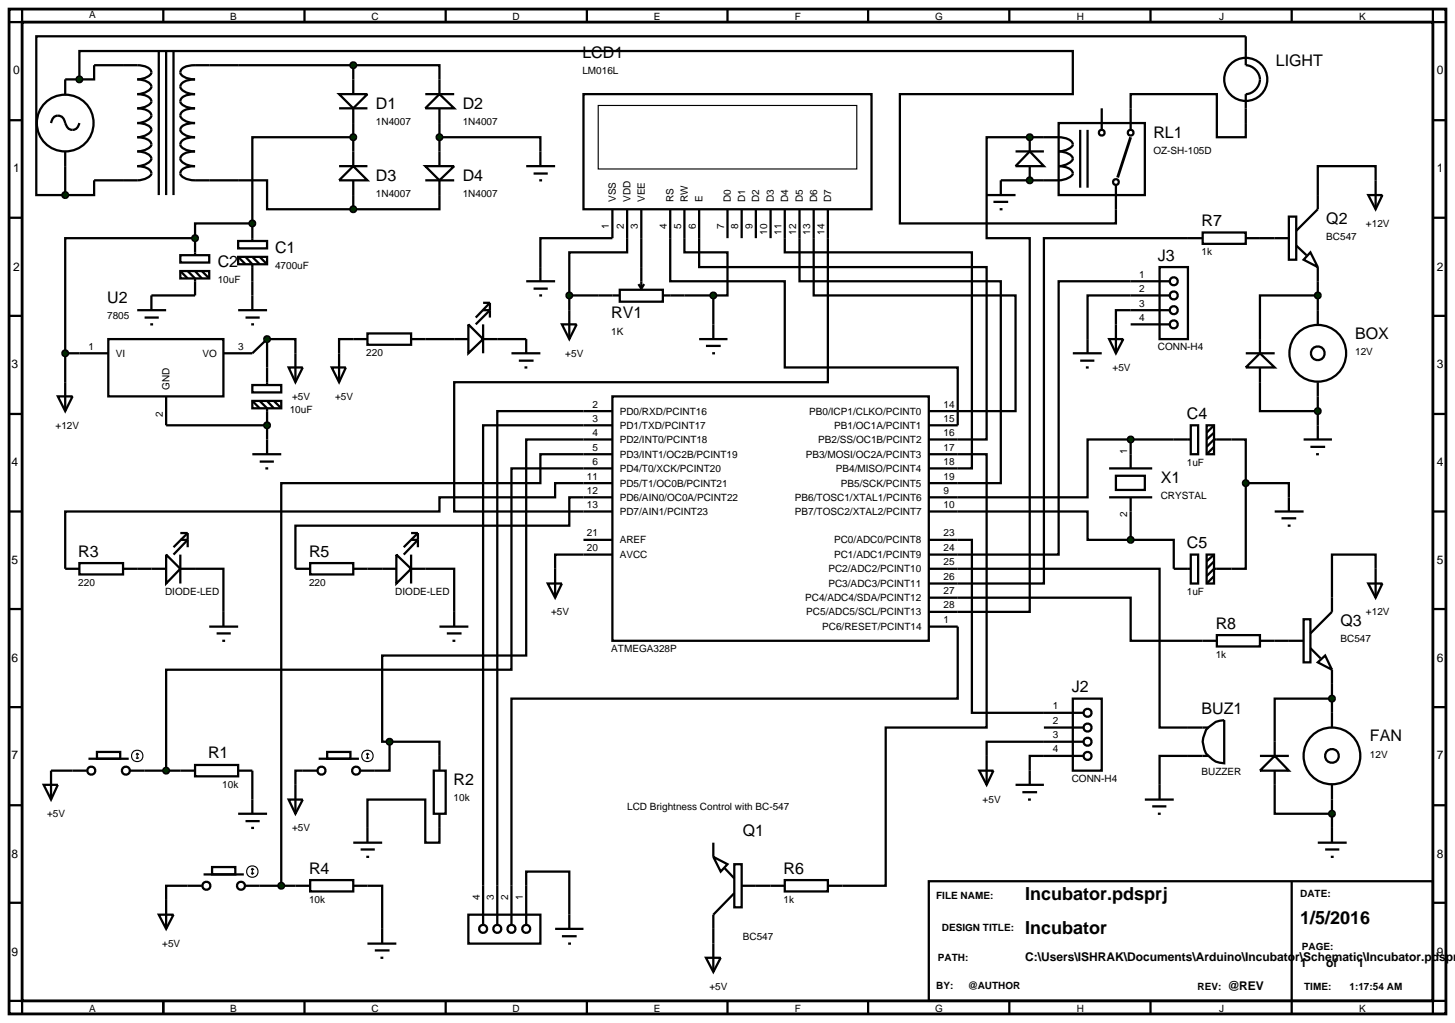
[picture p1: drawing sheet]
<svg xmlns="http://www.w3.org/2000/svg" width="257mm" height="180mm" viewBox="0 0 257 180" stroke-linecap="round" stroke-linejoin="round" font-family="sans-serif">
<path d="M1.6 1.6h253.4v177.2h-253.4zM3.9 3.9h248.8v172.6h-248.8z" fill="none" stroke="#000" stroke-width=".5"/>
<g fill="none" stroke="#000" stroke-width=".4">
<path d="M3.9 1.6v2.3h-2.3M14 14h2.6v-2.5h7.6a2.98 2.98 0 0 1 2.4 .9 .85 .85 0 0 1-.7 1.2l-1.1 .3-.6 .1a2.31 2.31 0 0 1 2.5 1.3 2.6 2.6 0 0 1-2.5 1.3 2.98 2.98 0 0 1 2.4 .9 .85 .85 0 0 1-.7 1.2l-1.1 .3-.6 .1a2.98 2.98 0 0 1 2.4 .9 .91 .91 0 0 1-.7 1.2l-1.1 .4-.6 .1a3.2 3.2 0 0 1 2.4 .9 .88 .88 0 0 1-.7 1.1l-1.1 .4-.6 .1a2.98 2.98 0 0 1 2.4 .9 .85 .85 0 0 1-.7 1.2l-1.1 .3-.6 .1a2.31 2.31 0 0 1 2.5 1.3 2.6 2.6 0 0 1-2.5 1.3 2.98 2.98 0 0 1 2.4 .9 .85 .85 0 0 1-.7 1.2l-1.1 .3-.6 .1h-7.6v2.6h-5.1M14 14v-5h175.2v7.6h-30.5v22.8h38.1v-2.5M14 14h-2.5v2.6M28 9v25.4M28.8 1.6v2.3M29.3 9v25.4M30.6 9v25.4M53.7 1.6v2.3M59.8 16.6h5l-2.5 2.5zM59.8 19.1h5M62.3 11.5h15.2v5.1"/>
<path d="M62.3 11.5h-27.9a2.9 2.9 0 0 0-2.5 .9 .86 .86 0 0 0 .6 1.2l1.2 .3 .7 .1a2.96 2.96 0 0 0-2.5 1 .9 .9 0 0 0 .6 1.1l1.2 .4 .7 .1a2.9 2.9 0 0 0-2.5 .9 .86 .86 0 0 0 .6 1.2l1.2 .3 .7 .1a2.9 2.9 0 0 0-2.5 .9 .92 .92 0 0 0 .6 1.2l1.2 .4 .7 .1a3.1 3.1 0 0 0-2.5 .9 .9 .9 0 0 0 .6 1.1l1.2 .4 .7 .1a2.9 2.9 0 0 0-2.5 .9 .86 .86 0 0 0 .6 1.2l1.2 .3 .7 .1a2.96 2.96 0 0 0-2.5 1 .9 .9 0 0 0 .6 1.1l1.2 .4 .7 .1a2.9 2.9 0 0 0-2.5 .9 .86 .86 0 0 0 .6 1.2l1.2 .3 .7 .1h12.7v5.1h15.2M62.3 11.5v5.1M62.3 19.1v10.2M75 16.6h5.1M77.5 16.6l2.6 2.5h-5.1zM77.5 19.1v10.2M78.6 1.6v2.3M103.5 1.6v2.3M128.3 1.6v2.3M153.1 1.6v2.3M178 1.6v2.3M199.4 19.1v-2.5h15.2v7.6h5.1v-2.5"/>
<path d="M202.9 1.6v2.3M219.7 6.4h-213.3v28h5.1M227.8 1.6v2.3M252.7 1.6v2.3h2.3M1.6 21.2h2.3M1.6 38.4h2.3M9 21.7a1.25 1.25 0 0 1 1.2-1.3 1.25 1.25 0 0 1 1.3 1.3 1.28 1.28 0 0 0 2 1l.5-1M11.5 26.7v7.7M59.8 29.3h5M62.3 24.2h-17.8v15.2h-10.1v2.6h-22.9v20.3M62.3 29.3l2.5 2.5h-5zM62.3 31.8v5.1"/>
<path d="M75 29.3h5.1l-2.6 2.5zM75 31.8h5.1M77.5 31.8v5.1h-15.2M77.5 24.2h17.8v2.5M176.5 31.8h7.6M184.1 24.2h-10.1v17.8h7.6v65.9h-17.8M242.6 31.8v-2.5h-10.2v5.1M252.7 21.2h2.3M252.7 38.4h2.3M1.6 55.7h2.3M26.7 52.1h7.7M44.5 49.6v2.5"/>
<path d="M47.1 59.8h5v2.5M47.1 59.8l-2.6 2.5M47.1 59.8v5M62.3 59.8h-2.5v2.5M75 59.8h5.1M87.7 59.8h5.1M100.4 52.1h5.1M100.4 52.1v2.6M108 42h-12.7v5.1M110.6 42v2.5h-10.2v7.6M113.1 42v5.1M118.2 42v7.6h20.2v15.2h30.5v10.2h-5.1"/>
<path d="M120.7 42v2.5h7.6v7.6h-2.5M120.7 52.1h5.1M123.3 42v5.1h50.7v30.4h-10.2M125.8 52.1v5.1M138.4 42v2.5h33v38.1h-7.6M141 42v7.6h35.5v35.6h-12.7M143.5 42v10.1h35.6v20.4h-15.3M146 42v25.4h-65.9v22.8h27.9M199.4 49.6h-12.7v48.2h-22.9M199.4 52.1h-7.6v7.7M199.4 54.7h-2.6v2.5M209.5 42h-25.4v60.9h-20.3"/>
<path d="M222.2 42h2.6M232.4 52.1h-10.2v7.7M232.4 49.6v5.1M252.7 55.7h2.3M1.6 73h2.3M11.5 62.3v5.1M11.5 62.3h2.5M29.3 75h17.8v2.5M108 69.9h55.8v43.1h-55.8zM108 72.5h-20.3v83.7M108 75h-22.8v81.2M108 77.5h-15.2v38.1h-25.4v15.2h1.3"/>
<path d="M199.4 77.5h-7.6v10.2h-28M199.4 77.5v2.6M199.4 77.5h7.6M217.2 77.5h2.5v7.7M222.2 67.4v5.1h10.2M232.4 69.9v5.1M252.7 73h2.3M1.6 90.2h2.3M102.9 95.2h5.1M108 82.6h-17.8v35.5h-60.9v17.8M108 80.1h-12.7v5.1h-45.7v71M108 85.2h-10.1v2.5h-20.4v2.5h-66v10.1"/>
<path d="M108 87.7h-7.6v5h-48.3v7.6M108 97.8h-10.1v2.5M163.8 90.2h28v5h7.6M163.8 95.2h7.6v30.5h12.7M163.8 80.1h10.2v48.2h-17.8v27.9h-7.6M199.4 95.2h7.6v5.1M199.4 90.2v5M219.7 85.2v15.1h-2.5M219.7 85.2h7.6v2.5M252.7 90.2h2.3M1.6 107.4h2.3M24.2 100.3h2.5"/>
<path d="M34.4 100.3h5v7.6M64.8 100.3h2.6M75 100.3h5.1v7.6M163.8 110.5h5.1v12.7h-78.7v33M163.8 100.3h40.7v28h5M163.8 105.4h35.6v7.6h12.7M224.8 113h2.5M242.6 100.3v-2.5h-7.7v7.6M252.7 107.4h2.3M1.6 124.7h2.3M9 135.9h3.8M25.5 135.9h6.3"/>
<path d="M44.5 135.9v5.1M53.4 135.9h-1.3v2.5M68.7 130.8h8.8v2.5M68.7 130.8v5.1h-2.6M184.1 133.3h-2.5v2.6M184.1 130.8h-10.1v2.5M209.5 133.3h-5v5.1M224.8 138.4v5.1h10.1M234.9 123.2h-10.1v7.6M234.9 120.6v5.1M252.7 124.7h2.3M1.6 142h2.3"/>
<path d="M1.6 159.2h2.3M33.1 156.2h-3.8v2.5M45.8 156.2h6.3M64.8 146v-5h10.2v7.6h2.5v-2.6M64.8 156.2h2.6v7.6M92.8 156.2v-2.5h7.6v7.6M133.3 156.2h2.6M163.8 155.4h88.9v21.1h-88.9zM227.8 155.4v23.4M234.9 141v5M252.7 142h2.3M252.7 159.2h2.3"/>
<path d="M1.6 176.5h2.3v2.3M28.8 176.5v2.3M53.7 176.5v2.3M78.6 176.5v2.3M103.5 176.5v2.3M125.8 163.8v2.6M128.3 176.5v2.3M153.1 176.5v2.3M178 176.5v2.3M202.9 176.5v2.3M255 176.5h-2.3v2.3"/>
<circle cx="11.5" cy="21.7" r="5"/>
</g>
<g fill="#004000" stroke="#000" stroke-width=".4">
<path d="M61.9 11.2l.4-.2-.5 .5zM62.3 11l.3 .1 .2 .4zM62.8 11.5l-.1 .3-.4 .2zM61.8 11.5l.5 .5-.4-.2z"/>
<path d="M61.9 36.6l.4-.2-.5 .5zM62.3 36.4l.3 .1 .2 .4zM62.3 37.4l.5-.5-.1 .3zM61.8 36.9l.5 .5-.4-.2z"/>
<path d="M61.9 23.9l.4-.2-.5 .5zM62.3 23.7l.3 .1 .2 .4zM62.8 24.2l-.1 .3-.4 .2zM61.8 24.2l.5 .5-.4-.2z"/>
</g>
<g fill="#004000">
<path d="M61.8 11.5l.5-.5 .5 .5-.5 .5z"/>
<path d="M61.8 36.9l.5-.5 .5 .5-.5 .5z"/>
<path d="M61.8 24.2l.5-.5 .5 .5-.5 .5z"/>
</g>
<path d="M44.5 39.4v3.1M19.1 59.8h20.3v10.1h-20.3zM42 42.5h5.1v1.3h-5.1zM42 45.3h5.1v1.3h-5.1zM42 45.3l1.3 1.3M43.3 45.3l1.2 1.3v3M44.5 45.3l1.3 1.3M45.8 45.3l1.3 1.3M14 62.3h5.1M29.3 69.9v5.1M39.4 62.3h5.1" fill="none" stroke="#000" stroke-width=".4"/>
<path d="M44.1 39.1l.4-.2-.5 .5zM44.5 38.9l.4 .2 .1 .3zM44.5 39.9l.5-.5-.1 .3zM44 39.4l.5 .5-.3-.1z" fill="#004000" stroke="#000" stroke-width=".4"/>
<path d="M44 39.4l.5-.5 .5 .5-.5 .5z" fill="#004000"/>
<g fill="none" stroke="#000" stroke-width=".4">
<path d="M31.8 45h5.1v1.3h-5.1zM31.8 47.8h5.1v1.3h-5.1zM31.8 47.8l1.3 1.3M33.1 47.8l1.3 1.3v3M34.4 42v3M34.4 47.8l1.2 1.3M35.6 47.8l1.3 1.3M44.5 67.9h5.1v1.3h-5.1zM44.5 70.7h5.1v1.3h-5.1zM44.5 70.7l1.3 1.3M45.8 70.7l1.3 1.3v3M47.1 64.8v3.1"/>
<path d="M47.1 70.7l1.2 1.3M48.3 70.7l1.3 1.3"/>
</g>
<path d="M34 41.7l.4-.2-.5 .5zM34.4 41.5l.4 .2 .1 .3zM34.4 42.5l.5-.5-.1 .3zM33.9 42l.5 .5-.3-.1z" fill="#004000" stroke="#000" stroke-width=".4"/>
<path d="M33.9 42l.5-.5 .5 .5-.5 .5z" fill="#004000"/>
<path d="M195.6 82.6h7.6M195.6 87.7h7.6M196.8 83.9h5.1v2.5h-5.1zM199.4 80.1v2.5M199.4 87.7v2.5M224.8 90.2h5.1M226 91.4h2.6M227.1 92.7h.5M227.3 87.7v2.5" fill="none" stroke="#000" stroke-width=".4"/>
<g fill="#004000" stroke="#000" stroke-width=".4">
<path d="M199 77.2l.4-.2-.5 .5zM199.4 77l.3 .1 .2 .4zM199.4 78l.5-.5-.2 .4zM198.9 77.5l.5 .5-.4-.2z"/>
<path d="M199 94.9l.4-.2-.5 .5zM199.4 94.7l.3 .1 .2 .4zM199.9 95.2l-.1 .3-.4 .2zM198.9 95.2l.5 .5-.4-.2z"/>
</g>
<g fill="#004000">
<path d="M198.9 77.5l.5-.5 .5 .5-.5 .5z"/>
<path d="M198.9 95.2l.5-.5 .5 .5-.5 .5z"/>
</g>
<g fill="none" stroke="#000" stroke-width=".4">
<path d="M207 77.5h3M210 75h1.3v5.1h-1.3zM212.8 75h1.3v5.1h-1.3zM214.1 75l-1.3 1.3M214.1 76.3l-1.3 1.2M214.1 78.8l-1.3 1.3M217.2 77.5h-3.1l-1.3 1.3M210 97.8h1.3v5.1h-1.3zM212.8 97.8h1.3v5.1h-1.3zM214.1 97.8l-1.3 1.2M214.1 99l-1.3 1.3M207 100.3h3"/>
<path d="M214.1 101.6l-1.3 1.3M217.2 100.3h-3.1l-1.3 1.3"/>
</g>
<g fill="#004000" stroke="#000" stroke-width=".4">
<path d="M46.7 59.5l.4-.2-.5 .5zM47.1 59.3l.4 .2 .1 .3zM47.1 60.3l.5-.5-.1 .3zM46.6 59.8l.5 .5-.3-.1z"/>
<path d="M46.7 74.7l.4-.2-.5 .5zM47.1 74.5l.4 .2 .1 .3zM47.6 75l-.1 .3-.4 .2zM46.6 75l.5 .5-.4-.2z"/>
</g>
<g fill="#004000">
<path d="M46.6 59.8l.5-.5 .5 .5-.5 .5z"/>
<path d="M46.6 75l.5-.5 .5 .5-.5 .5z"/>
</g>
<g fill="none" stroke="#000" stroke-width=".4">
<path d="M102.9 16.6h50.8v20.3h-50.8zM108 36.9v5.1M110.6 36.9v5.1M113.1 36.9v5.1M118.2 36.9v5.1M120.7 36.9v5.1M123.3 36.9v5.1M128.3 36.9v5.1M130.8 36.9v5.1M133.3 36.9v5.1M135.9 36.9v5.1M138.4 36.9v5.1"/>
<path d="M141 36.9v5.1M143.5 36.9v5.1M146 36.9v5.1M92.8 49.6h5.1M94.1 50.9h2.5M95.1 52.1h.5M95.3 47.1v2.5M105.5 52.1h3.8M109.3 51.1h7.6v2.1h-7.6zM112.6 50.1l.5 .8M113.1 47.1v3.8M113.6 50.1l-.5 .8"/>
<path d="M116.9 52.1h3.8M47.1 77.5v2.6M44.5 80.1h5.1M45.8 81.4h2.5M46.8 82.6h.5M12.8 135.9h2.5M15.6 133.8h7.1M17.1 132.6h4.1v1.2h-4.1zM22.9 135.9h2.6M31.8 135.9h2.6M34.4 134.9h7.6v2h-7.6zM42 135.9h2.5"/>
<path d="M53.4 135.9h2.6M56.2 133.8h7.1M57.7 132.6h4.1v1.2h-4.1zM63.6 135.9h2.5M76.5 135.9h2.1v7.6h-2.1zM77.5 133.3v2.6M179.1 138.4h5M180.3 139.7h2.6M181.6 135.9v2.5M33.1 156.2h2.5M35.9 154.2h7.1M37.4 152.9h4.1v1.3h-4.1z"/>
<path d="M42 143.5h5.1M43.3 156.2h2.5M43.3 144.8h2.5M44.3 146h.5M44.5 141v2.5M62.3 148.6h5.1M63.6 149.8h2.5M64.6 151.1h.5M64.8 146v2.6M77.5 143.5v2.5M85.2 156.2v6.8M87.7 156.2v6.8"/>
<path d="M90.2 156.2v6.8M92.8 156.2v6.8M181.3 141h.5M64.8 166.4h5.1M66.1 167.6h2.6M67.1 168.9h.5M67.4 163.8v2.6M82.6 161.3h12.7v5.1h-12.7zM97.9 163.8h5M99.1 165.1h2.6M100.2 166.4h.5M100.4 161.3v2.5"/>
<circle cx="16.1" cy="135.9" r=".7"/>
<circle cx="22.2" cy="135.9" r=".7"/>
<circle cx="56.7" cy="135.9" r=".7"/>
<circle cx="62.8" cy="135.9" r=".7"/>
<circle cx="36.4" cy="156.2" r=".7"/>
<circle cx="42.5" cy="156.2" r=".7"/>
<circle cx="85.2" cy="163.8" r=".7"/>
<circle cx="87.7" cy="163.8" r=".7"/>
<circle cx="90.2" cy="163.8" r=".7"/>
<circle cx="92.8" cy="163.8" r=".7"/>
</g>
<g fill="none" stroke="#000" stroke-width=".2">
<path d="M105.5 18.6h45.6v11.2h-45.6zM24 133.6l.2 .2M24.2 132.8v1M24.2 132.8l-.2 .3M24.2 132.8l.3 .3M24.5 133.6l-.3 .2M64.6 133.6l.2 .2M64.8 132.8v1M64.8 132.8l-.2 .3M64.8 132.8l.3 .3M65.1 133.6l-.3 .2M44.3 153.9l.2 .3"/>
<path d="M44.5 153.1v1.1M44.5 153.1l-.2 .3M44.5 153.1l.3 .3M44.8 153.9l-.3 .3"/>
<circle cx="24.2" cy="133.3" r="1.01"/>
<circle cx="64.8" cy="133.3" r="1.01"/>
<circle cx="44.5" cy="153.7" r="1.01"/>
</g>
<g fill="#004000" stroke="#000" stroke-width=".4">
<path d="M29 135.5l.3-.1-.5 .5zM29.3 135.4l.3 .1 .2 .4zM29.8 135.9l-.2 .4-.3 .1zM28.8 135.9l.5 .5-.4-.2z"/>
<path d="M68.4 130.4l.3-.1-.5 .5zM68.7 130.3l.3 .1 .2 .4zM69.2 130.8l-.2 .4-.3 .1zM68.2 130.8l.5 .5-.3-.1z"/>
</g>
<g fill="#004000">
<path d="M28.8 135.9l.5-.5 .5 .5-.5 .5z"/>
<path d="M68.7 130.3l.5 .5-.5 .5-.5-.5z"/>
</g>
<path d="M52.1 156.2h2.6M54.7 155.2h7.6v2h-7.6zM62.3 156.2h2.5" fill="none" stroke="#000" stroke-width=".4"/>
<path d="M49.3 155.8l.3-.1-.5 .5zM49.6 155.7l.3 .1 .2 .4zM49.6 156.7l.5-.5-.2 .4zM49.1 156.2l.5 .5-.3-.1z" fill="#004000" stroke="#000" stroke-width=".4"/>
<path d="M49.6 155.7l.5 .5-.5 .5-.5-.5z" fill="#004000"/>
<g fill="none" stroke="#000" stroke-width=".4">
<path d="M123.3 59.8h5M125.8 57.2v2.6M124.5 61h2.6M125.6 62.3h.5M14 99.3h7.7v2h-7.7zM29.3 97.8l2.5 2.5-2.5 2.6zM31.8 97.8v5.1M31.8 95.2h1.3l-2.5 2.6M31.8 94h1.3M33.1 94l-2.5 2.5M33.1 94v2.5M54.7 99.3h7.6v2h-7.6z"/>
<path d="M69.9 97.8l2.6 2.5-2.6 2.6zM72.5 94h1.2M72.5 95.2h1.2l-2.5 2.6M72.5 97.8v5.1M73.7 94l-2.5 2.5M73.7 94v2.5M11.5 100.3h2.5M21.7 100.3h2.5M26.7 100.3h2.6M31.8 100.3h2.6M36.9 110.5h5.1M38.2 111.7h2.5"/>
<path d="M39.2 113h.5M39.4 107.9v2.6M52.1 100.3h2.6M62.3 100.3h2.5M67.4 100.3h2.5M72.5 100.3h2.5M77.5 110.5h5.1M78.8 111.7h2.6M79.8 113h.5M80.1 107.9v2.6M184.1 125.7h6.9M184.1 128.3h6.9"/>
<path d="M184.1 130.8h6.9M184.1 133.3h6.9M189.2 123.2h5.1v12.7h-5.1z"/>
<circle cx="191.8" cy="125.7" r=".7"/>
<circle cx="191.8" cy="133.3" r=".7"/>
<circle cx="191.8" cy="128.3" r=".7"/>
<circle cx="191.8" cy="130.8" r=".7"/>
</g>
<path d="M219.4 84.8l.3-.1-.5 .5zM219.7 84.7l.4 .2 .1 .3zM219.7 85.7l.5-.5-.1 .3zM219.2 85.2l.5 .5-.3-.1z" fill="#004000" stroke="#000" stroke-width=".4"/>
<path d="M219.7 84.7l.5 .5-.5 .5-.5-.5z" fill="#004000"/>
<g fill="none" stroke="#000" stroke-width=".4">
<path d="M194.3 19.1v3.8M199.4 19.1v3.8M184.1 24.2a8.3 8.3 0 0 1 4.3 .3 .91 .91 0 0 1 .7 1.3 3.3 3.3 0 0 1-2.4 .9 2.4 2.4 0 0 1 2.5 1.3 2.73 2.73 0 0 1-2.5 1.3 3.1 3.1 0 0 1 2.4 .9l.1 .4a2.7 2.7 0 0 1-2.5 1.2h-2.6M186.7 21.7h15.2v12.7h-15.2zM190.5 22.9v10.2M191.8 22.9v10.2M196.8 32.6v4.3"/>
<circle cx="194.3" cy="23.4" r=".51"/>
<circle cx="196.8" cy="32.1" r=".51"/>
<circle cx="199.4" cy="23.4" r=".51"/>
</g>
<path d="M199.4 24.2l-2.3 7.1" fill="none" stroke="#000" stroke-width=".5"/>
<path d="M13.6 13.7l.4-.2-.5 .5zM14 13.5l.4 .2 .1 .3zM14 14.5l.5-.5-.1 .3zM13.5 14l.5 .5-.4-.2z" fill="#004000" stroke="#000" stroke-width=".4"/>
<path d="M13.5 14l.5-.5 .5 .5-.5 .5z" fill="#004000"/>
<g fill="none" stroke="#000" stroke-width=".4">
<path d="M219.7 6.4v5.1a2.55 2.55 0 0 1 2.5 2.5 2.55 2.55 0 0 1-2.5 2.6v5.1"/>
<circle cx="219.7" cy="14" r="3.8"/>
</g>
<path d="M11.2 34l.3-.1-.5 .5zM11.5 33.9l.4 .2 .1 .3zM11.5 34.9l.5-.5-.2 .4zM11 34.4l.5 .5-.4-.2z" fill="#004000" stroke="#000" stroke-width=".4"/>
<path d="M11.5 33.9l.5 .5-.5 .5-.5-.5z" fill="#004000"/>
<g fill="none" stroke="#000" stroke-width=".4">
<path d="M174 34.4h5.1M175.2 35.6h2.6M176.3 36.9h.5M176.5 31.8v2.6M227.3 38.2h1.3v7.6h-1.3zM232.4 34.4v2.5l-3.8 3.8M62.3 59.8h2.5M64.8 58.8h7.7v2h-7.7zM72.5 59.8h2.5M80.1 59.8h2.5M82.6 57.2l2.6 2.6-2.6 2.5zM85.2 57.2v5.1"/>
<path d="M85.2 54.7h1.2l-2.5 2.5M85.2 53.4h1.2M85.2 59.8h2.5M86.4 53.4l-2.5 2.6M86.4 53.4v2.6M209.5 42h2.6M212.1 41h7.6v2h-7.6zM219.7 42h2.5M224.8 42h2.5M228.6 43.3l1.8 1.7M231.1 44.5l1.3 2.6-2.5-1.3zM232.4 47.1v2.5"/>
<path d="M232.4 54.7v2.5M229.9 77.5h5M231.1 78.8h2.6M232.4 67.4v2.5M232.4 75v2.5M232.1 80.1h.5M212.1 113h2.5M214.6 112h7.6v2h-7.6zM222.2 113h2.6M227.3 113h2.6M229.9 109.2h1.2v7.6h-1.2zM231.1 114.3l1.8 1.8"/>
<path d="M232.4 116.8l1.3-1.2 1.2 2.5zM234.9 105.4v2.5l-3.8 3.8M234.9 118.1v2.5M204.5 138.4v2.6M209.5 133.3h3.6M209.5 128.3h3.6M213.2 128.2l1.2-.9 1.5-.3v7.6a3.7 3.7 0 0 1-3.5-2.3 3.7 3.7 0 0 1 .8-4.1zM234.9 125.7v2.6M234.9 138.4v2.6M125.8 151.1l2.5 1.3-1.2 1.3zM125.8 148.6v2.5M127.8 153.1l1.7 1.8"/>
<path d="M129.5 152.4h1.3v7.6h-1.3zM129.5 157.5l-3.7 3.8v2.5M130.8 156.2h2.5M135.9 156.2h2.5M138.4 155.2h7.6v2h-7.6zM146 156.2h2.6M201.9 141h5.1M203.2 142.2h2.5M204.2 143.5h.5M232.4 148.6h5.1M233.7 149.8h2.5M234.7 151.1h.5"/>
<path d="M234.9 146v2.6"/>
<circle cx="232.4" cy="62.3" r="1.21"/>
<circle cx="232.4" cy="62.3" r="5"/>
<circle cx="234.9" cy="133.3" r="5"/>
<circle cx="234.9" cy="133.3" r="1.21"/>
</g>
<path d="M125.5 51.7l.3-.1-.5 .5zM125.8 51.6l.3 .1 .2 .4zM125.8 52.6l.5-.5-.2 .4zM125.3 52.1l.5 .5-.4-.2z" fill="#004000" stroke="#000" stroke-width=".4"/>
<path d="M125.8 51.6l.5 .5-.5 .5-.5-.5z" fill="#004000"/>
<g fill="none" stroke="#000" stroke-width=".4">
<path d="M191.8 59.8v2.5M199.4 49.6h6.8M199.4 52.1h6.8M199.4 54.7h6.8M199.4 57.2h6.8M204.5 47.1h5v12.7h-5zM189.2 62.3h5.1M190.5 63.6h2.5M191.5 64.8h.5"/>
<circle cx="207" cy="54.7" r=".7"/>
<circle cx="207" cy="52.1" r=".7"/>
<circle cx="207" cy="49.6" r=".7"/>
<circle cx="207" cy="57.2" r=".7"/>
</g>
<g fill="#004000" stroke="#000" stroke-width=".4">
<path d="M234.6 122.8l.3-.1-.5 .5zM234.9 122.7l.3 .1 .2 .4zM234.9 123.7l.5-.5-.1 .3zM234.4 123.2l.5 .5-.4-.2z"/>
<path d="M232 51.8l.4-.2-.5 .5zM232.4 51.6l.4 .2 .1 .3zM232.4 52.6l.5-.5-.1 .3zM231.9 52.1l.5 .5-.3-.1z"/>
</g>
<g fill="#004000">
<path d="M234.9 122.7l.5 .5-.5 .5-.5-.5z"/>
<path d="M231.9 52.1l.5-.5 .5 .5-.5 .5z"/>
</g>
<path d="M222.2 59.8v2.5M219.7 62.3h5.1M222.2 62.3l2.6 2.5h-5.1zM222.2 64.8v2.6M222.2 135.9l2.6-2.6 2.5 2.6zM222.2 133.3h5.1M224.8 130.8v2.5M224.8 135.9v2.5" fill="none" stroke="#000" stroke-width=".4"/>
<g fill="#004000" stroke="#000" stroke-width=".4">
<path d="M234.6 143.1l.3-.1-.5 .5zM234.9 143l.4 .2 .1 .3zM234.9 144l.5-.5-.2 .4zM234.4 143.5l.5 .5-.4-.2z"/>
<path d="M232.1 72.1l.3-.1-.5 .5zM232.4 72l.4 .2 .1 .3zM232.4 73l.5-.5-.1 .3zM231.9 72.5l.5 .5-.3-.1z"/>
</g>
<g fill="#004000">
<path d="M234.9 143l.5 .5-.5 .5-.5-.5z"/>
<path d="M232.4 72l.5 .5-.5 .5-.5-.5z"/>
</g>
<path d="M179.1 26.7h5M181.6 26.7l2.5 2.6h-5zM181.6 24.2v2.5M181.6 29.3v2.5" fill="none" stroke="#000" stroke-width=".4"/>
<g fill="#004000" stroke="#000" stroke-width=".4">
<path d="M181.2 23.9l.4-.2-.5 .5zM181.6 23.7l.4 .2 .1 .3zM182.1 24.2l-.1 .3-.4 .2zM181.1 24.2l.5 .5-.4-.2z"/>
<path d="M181.3 31.4l.3-.1-.5 .5zM181.6 31.3l.4 .2 .1 .3zM181.6 32.3l.5-.5-.1 .3zM181.1 31.8l.5 .5-.3-.1z"/>
</g>
<g fill="#004000">
<path d="M181.1 24.2l.5-.5 .5 .5-.5 .5z"/>
<path d="M181.6 31.3l.5 .5-.5 .5-.5-.5z"/>
</g>
<path d="M99.1 57.2h2.6l-1.3 2.6zM100.4 54.7v5.1M50.9 64.8h2.5l-1.3 2.6zM52.1 62.3v5.1" fill="none" stroke="#000" stroke-width=".4"/>
<path d="M100.1 51.7l.3-.1-.5 .5zM100.4 51.6l.3 .1 .2 .4zM100.4 52.6l.5-.5-.2 .4zM99.9 52.1l.5 .5-.4-.2z" fill="#004000" stroke="#000" stroke-width=".4"/>
<path d="M99.9 52.1l.5-.5 .5 .5-.5 .5z" fill="#004000"/>
<g fill="none" stroke="#000" stroke-width=".4">
<path d="M92.8 29.3h5.1M94.1 30.6h2.5M95.1 31.8h.5M95.3 26.7v2.6M92.8 59.8v2.5M195.6 59.8h2.5l-1.3 2.5zM196.8 57.2v5.1M58.5 64.8h2.5l-1.2 2.6zM59.8 62.3v5.1M90.2 62.3h5.1M91.5 63.6h2.6M92.5 64.8h.5"/>
<path d="M96.6 102.9h2.5l-1.2 2.5zM97.9 100.3v5.1M7.7 138.4h2.5l-1.2 2.6zM9 135.9v5.1M52.1 138.4v5.1M172.7 135.9h2.5l-1.2 2.5zM174 133.3v5.1M29.3 158.7v5.1M50.9 141h2.5l-1.3 2.5zM28 161.3h2.6l-1.3 2.5zM124.5 168.9h2.6l-1.3 2.5zM125.8 166.4v5"/>
</g>
<path d="M77.1 23.9l.4-.2-.5 .5zM77.5 23.7l.4 .2 .1 .3zM78 24.2l-.1 .3-.4 .2zM77 24.2l.5 .5-.4-.2z" fill="#004000" stroke="#000" stroke-width=".4"/>
<path d="M77 24.2l.5-.5 .5 .5-.5 .5z" fill="#004000"/>
<path d="M24.2 54.7h5.1M25.5 56h2.5M26.5 57.2h.5M26.7 52.1v2.6M42 54.7h5.1M43.3 56h2.5M44.3 57.2h.5M44.5 52.1v2.6M10.2 69.9h2.6l-1.3 2.6zM11.5 67.4v5.1" fill="none" stroke="#000" stroke-width=".4"/>
<path d="M11.1 62l.4-.2-.5 .5zM11.5 61.8l.3 .1 .2 .4zM12 62.3l-.1 .3-.4 .2zM11 62.3l.5 .5-.4-.2z" fill="#004000" stroke="#000" stroke-width=".4"/>
<path d="M11 62.3l.5-.5 .5 .5-.5 .5z" fill="#004000"/>
<path d="M241.3 34.4h2.5l-1.2 2.5zM242.6 31.8v5.1M241.3 102.9h2.5l-1.2 2.5zM242.6 100.3v5.1" fill="none" stroke="#000" stroke-width=".4"/>
<g font-size="3.2">
<text x="180.8" y="158.8">Incubator.pdsprj</text>
<text x="180.8" y="164.7">Incubator</text>
<text x="229.3" y="162.9">1/5/2016</text>
</g>
<g font-size="2.8">
<text x="102.7" y="10.3">LCD1</text>
<text x="225" y="11.6">LIGHT</text>
<text x="66.3" y="19.2">D1</text>
<text x="81.6" y="19.2">D2</text>
<text x="203.4" y="24.3">RL1</text>
<text x="66.3" y="31.9">D3</text>
<text x="81.6" y="31.9">D4</text>
<text x="211.9" y="39.9">R7</text>
<text x="233.9" y="39.5">Q2</text>
<text x="38.4" y="47.1">C2</text>
<text x="48.5" y="44.6">C1</text>
<text x="204.2" y="46">J3</text>
<text x="18.9" y="53.5">U2</text>
<text x="107.8" y="56.2">RV1</text>
<text x="239" y="59.8">BOX</text>
<text x="209.3" y="73.9">C4</text>
<text x="204.7" y="85.2">X1</text>
<text x="13.8" y="98.2">R3</text>
<text x="54.5" y="98.2">R5</text>
<text x="209.3" y="96.7">C5</text>
<text x="214.4" y="110.9">R8</text>
<text x="236.4" y="110.5">Q3</text>
<text x="189" y="122.1">J2</text>
<text x="211.9" y="125.9">BUZ1</text>
<text x="241.6" y="130.8">FAN</text>
<text x="36.7" y="133.8">R1</text>
<text x="80" y="138.5">R2</text>
<text x="131" y="147.5">Q1</text>
<text x="54.5" y="154.1">R4</text>
<text x="138.2" y="154.1">R6</text>
</g>
<g font-size="2.1">
<text x="2.3" y="13.1">0</text>
<text x="253.4" y="13.1">0</text>
<text x="2.3" y="30.4">1</text>
<text x="253.4" y="30.4">1</text>
<text x="2.3" y="47.7">2</text>
<text x="253.4" y="47.7">2</text>
<text x="2" y="64.9">3</text>
<text x="253.4" y="64.9">3</text>
<text x="2" y="82.2">4</text>
<text x="253.4" y="82.2">4</text>
<text x="2" y="99.4">5</text>
<text x="253.4" y="99.4">5</text>
<text x="2" y="116.7">6</text>
<text x="253.4" y="116.7">6</text>
<text x="2" y="133.9">7</text>
<text x="253.4" y="133.9">7</text>
<text x="2" y="151.2">8</text>
<text x="253.4" y="151.2">8</text>
<text x="2" y="168.5">9</text>
<text x="180.8" y="169.5">C:\Users\ISHRAK\Documents\Arduino\Incubator\Schematic\Incubator.pdsprj</text>
<text x="229.3" y="170.5">1</text>
<text x="233.9" y="170.5">of</text>
<text x="239.4" y="170.5">1</text>
<text x="253.4" y="168.5">9</text>
<text x="216.5" y="174.6">@REV</text>
</g>
<g font-size="1.8">
<text x="15.7" y="3.2">A</text>
<text x="40.6" y="3.5">B</text>
<text x="65.5" y="3.5">C</text>
<text x="90.4" y="3.5">D</text>
<text x="115.3" y="3.5">E</text>
<text x="140.2" y="3.5">F</text>
<text x="164.9" y="3.5">G</text>
<text x="189.9" y="3.5">H</text>
<text x="215" y="3.5">J</text>
<text x="239.7" y="3.5">K</text>
<text x="102.7" y="13.1">LM016L</text>
<text x="66.3" y="22">1N4007</text>
<text x="81.6" y="22">1N4007</text>
<text x="203.4" y="27.1">OZ-SH-105D</text>
<text x="66.3" y="34.7">1N4007</text>
<text x="81.6" y="34.7">1N4007</text>
<text x="108.6" y="35.6" transform="rotate(-90 108.6 35.6)">VSS</text>
<text x="111.2" y="35.6" transform="rotate(-90 111.2 35.6)">VDD</text>
<text x="113.7" y="35.6" transform="rotate(-90 113.7 35.6)">VEE</text>
<text x="118.8" y="35.6" transform="rotate(-90 118.8 35.6)">RS</text>
<text x="121.3" y="35.6" transform="rotate(-90 121.3 35.6)">RW</text>
<text x="123.9" y="35.6" transform="rotate(-90 123.9 35.6)">E</text>
<text x="128.9" y="35.6" transform="rotate(-90 128.9 35.6)">D0</text>
<text x="131.4" y="35.6" transform="rotate(-90 131.4 35.6)">D1</text>
<text x="133.9" y="35.6" transform="rotate(-90 133.9 35.6)">D2</text>
<text x="136.5" y="35.6" transform="rotate(-90 136.5 35.6)">D3</text>
<text x="139" y="35.6" transform="rotate(-90 139 35.6)">D4</text>
<text x="141.6" y="35.6" transform="rotate(-90 141.6 35.6)">D5</text>
<text x="144.1" y="35.6" transform="rotate(-90 144.1 35.6)">D6</text>
<text x="146.6" y="35.6" transform="rotate(-90 146.6 35.6)">D7</text>
<text x="107.4" y="40.4" transform="rotate(-90 107.4 40.4)">1</text>
<text x="110" y="40.4" transform="rotate(-90 110 40.4)">2</text>
<text x="112.5" y="40.4" transform="rotate(-90 112.5 40.4)">3</text>
<text x="117.6" y="40.4" transform="rotate(-90 117.6 40.4)">4</text>
<text x="120.1" y="40.4" transform="rotate(-90 120.1 40.4)">5</text>
<text x="122.7" y="40.4" transform="rotate(-90 122.7 40.4)">6</text>
<text x="127.7" y="40.4" transform="rotate(-90 127.7 40.4)">7</text>
<text x="130.2" y="40.4" transform="rotate(-90 130.2 40.4)">8</text>
<text x="132.7" y="40.4" transform="rotate(-90 132.7 40.4)">9</text>
<text x="135.3" y="41.4" transform="rotate(-90 135.3 41.4)">10</text>
<text x="137.8" y="41.4" transform="rotate(-90 137.8 41.4)">11</text>
<text x="140.4" y="41.4" transform="rotate(-90 140.4 41.4)">12</text>
<text x="142.9" y="41.4" transform="rotate(-90 142.9 41.4)">13</text>
<text x="145.4" y="41.4" transform="rotate(-90 145.4 41.4)">14</text>
<text x="240.9" y="40">+12V</text>
<text x="48.5" y="47.4">4700uF</text>
<text x="211.9" y="45">1k</text>
<text x="233.9" y="42.3">BC547</text>
<text x="38.4" y="49.9">10uF</text>
<text x="200.9" y="49">1</text>
<text x="200.9" y="51.5">2</text>
<text x="18.9" y="56.3">7805</text>
<text x="107.8" y="59">1K</text>
<text x="200.9" y="54.1">3</text>
<text x="200.9" y="56.6">4</text>
<text x="15.6" y="61.7">1</text>
<text x="20.4" y="62.9">VI</text>
<text x="35.7" y="62.9">VO</text>
<text x="42" y="61.7">3</text>
<text x="64.6" y="62.8">220</text>
<text x="99.7" y="62.9">+5V</text>
<text x="196.2" y="65.4">+5V</text>
<text x="204.2" y="61.8">CONN-H4</text>
<text x="239" y="62.6">12V</text>
<text x="29.9" y="68.7" transform="rotate(-90 29.9 68.7)">GND</text>
<text x="51.5" y="70.5">+5V</text>
<text x="59.1" y="70.5">+5V</text>
<text x="104.5" y="71.9">2</text>
<text x="166.4" y="71.9">14</text>
<text x="9.8" y="75.6">+12V</text>
<text x="28.7" y="73.5" transform="rotate(-90 28.7 73.5)">2</text>
<text x="51.1" y="72.8">10uF</text>
<text x="104.5" y="76.9">4</text>
<text x="104.5" y="74.4">3</text>
<text x="109.3" y="75.6">PD1/TXD/PCINT17</text>
<text x="109.3" y="73.1">PD0/RXD/PCINT16</text>
<text x="142.7" y="73.1">PB0/ICP1/CLKO/PCINT0</text>
<text x="147.1" y="75.6">PB1/OC1A/PCINT1</text>
<text x="166.4" y="74.4">15</text>
<text x="166.4" y="76.9">16</text>
<text x="104.5" y="82">6</text>
<text x="104.5" y="79.5">5</text>
<text x="109.3" y="83.2">PD4/T0/XCK/PCINT20</text>
<text x="109.3" y="80.7">PD3/INT1/OC2B/PCINT19</text>
<text x="109.3" y="78.1">PD2/INT0/PCINT18</text>
<text x="142.1" y="80.7">PB3/MOSI/OC2A/PCINT3</text>
<text x="144.3" y="78.1">PB2/SS/OC1B/PCINT2</text>
<text x="147.4" y="83.2">PB4/MISO/PCINT4</text>
<text x="166.4" y="79.5">17</text>
<text x="166.4" y="82">18</text>
<text x="198.8" y="80.1" transform="rotate(-90 198.8 80.1)">1</text>
<text x="209.3" y="82.1">1uF</text>
<text x="103.5" y="87.1">12</text>
<text x="103.5" y="84.6">11</text>
<text x="103.5" y="89.6">13</text>
<text x="109.3" y="88.3">PD6/AIN0/OC0A/PCINT22</text>
<text x="109.3" y="85.8">PD5/T1/OC0B/PCINT21</text>
<text x="140.2" y="88.3">PB6/TOSC1/XTAL1/PCINT6</text>
<text x="148.3" y="85.8">PB5/SCK/PCINT5</text>
<text x="166.4" y="84.6">19</text>
<text x="166.4" y="89.6">10</text>
<text x="166.4" y="87.1">9</text>
<text x="204.7" y="88">CRYSTAL</text>
<text x="103.5" y="94.6">21</text>
<text x="109.3" y="95.8">AREF</text>
<text x="109.3" y="90.8">PD7/AIN1/PCINT23</text>
<text x="140.2" y="90.8">PB7/TOSC2/XTAL2/PCINT7</text>
<text x="147.1" y="95.8">PC0/ADC0/PCINT8</text>
<text x="166.4" y="94.6">23</text>
<text x="198.8" y="91.2" transform="rotate(-90 198.8 91.2)">2</text>
<text x="103.5" y="97.2">20</text>
<text x="109.3" y="98.4">AVCC</text>
<text x="146.1" y="100.9">PC2/ADC2/PCINT10</text>
<text x="147.1" y="98.4">PC1/ADC1/PCINT9</text>
<text x="166.4" y="99.7">25</text>
<text x="166.4" y="97.2">24</text>
<text x="13.8" y="103.3">220</text>
<text x="29.1" y="104.9">DIODE-LED</text>
<text x="54.5" y="103.3">220</text>
<text x="69.7" y="104.9">DIODE-LED</text>
<text x="142" y="106">PC4/ADC4/SDA/PCINT12</text>
<text x="146.1" y="103.5">PC3/ADC3/PCINT11</text>
<text x="166.4" y="107.3">28</text>
<text x="166.4" y="104.8">27</text>
<text x="166.4" y="102.3">26</text>
<text x="209.3" y="104.9">1uF</text>
<text x="97.2" y="108.5">+5V</text>
<text x="142.2" y="108.5">PC5/ADC5/SCL/PCINT13</text>
<text x="145" y="111.1">PC6/RESET/PCINT14</text>
<text x="166.4" y="109.9">1</text>
<text x="236.4" y="113.3">BC547</text>
<text x="240.9" y="108.5">+12V</text>
<text x="107.8" y="115">ATMEGA328P</text>
<text x="214.4" y="116">1k</text>
<text x="185.7" y="125.1">1</text>
<text x="185.7" y="127.7">2</text>
<text x="185.7" y="130.2">3</text>
<text x="185.7" y="132.7">4</text>
<text x="189" y="137.9">CONN-H4</text>
<text x="211.9" y="136.6">BUZZER</text>
<text x="241.6" y="133.7">12V</text>
<text x="39.2" y="138.9">10k</text>
<text x="80" y="141.3">10k</text>
<text x="110.6" y="142.8">LCD Brightness Control with BC-547</text>
<text x="173.3" y="141.6">+5V</text>
<text x="8.3" y="144.1">+5V</text>
<text x="51.5" y="146.6">+5V</text>
<text x="54.5" y="159.2">10k</text>
<text x="84.6" y="158.7" transform="rotate(-90 84.6 158.7)">4</text>
<text x="87.1" y="158.7" transform="rotate(-90 87.1 158.7)">3</text>
<text x="89.6" y="158.7" transform="rotate(-90 89.6 158.7)">2</text>
<text x="92.2" y="158.7" transform="rotate(-90 92.2 158.7)">1</text>
<text x="138.2" y="159.2">1k</text>
<text x="165.1" y="158.6">FILE NAME:</text>
<text x="229.3" y="158.1">DATE:</text>
<text x="28.6" y="167">+5V</text>
<text x="131" y="165.8">BC547</text>
<text x="166.1" y="164.2">DESIGN TITLE:</text>
<text x="229.6" y="167.5">PAGE:</text>
<text x="165.4" y="169.5">PATH:</text>
<text x="15.7" y="178.4">A</text>
<text x="40.6" y="178.4">B</text>
<text x="65.5" y="178.4">C</text>
<text x="90.4" y="178.4">D</text>
<text x="115.3" y="178.4">E</text>
<text x="125.1" y="174.6">+5V</text>
<text x="140.2" y="178.4">F</text>
<text x="164.9" y="178.4">G</text>
<text x="165.1" y="174.4">BY:</text>
<text x="170.7" y="174.4">@AUTHOR</text>
<text x="189.9" y="178.4">H</text>
<text x="211.2" y="174.6">REV:</text>
<text x="215" y="178.4">J</text>
<text x="230" y="174.6">TIME:</text>
<text x="238" y="174.6">1:17:54 AM</text>
<text x="239.7" y="178.4">K</text>
</g>
</svg>
